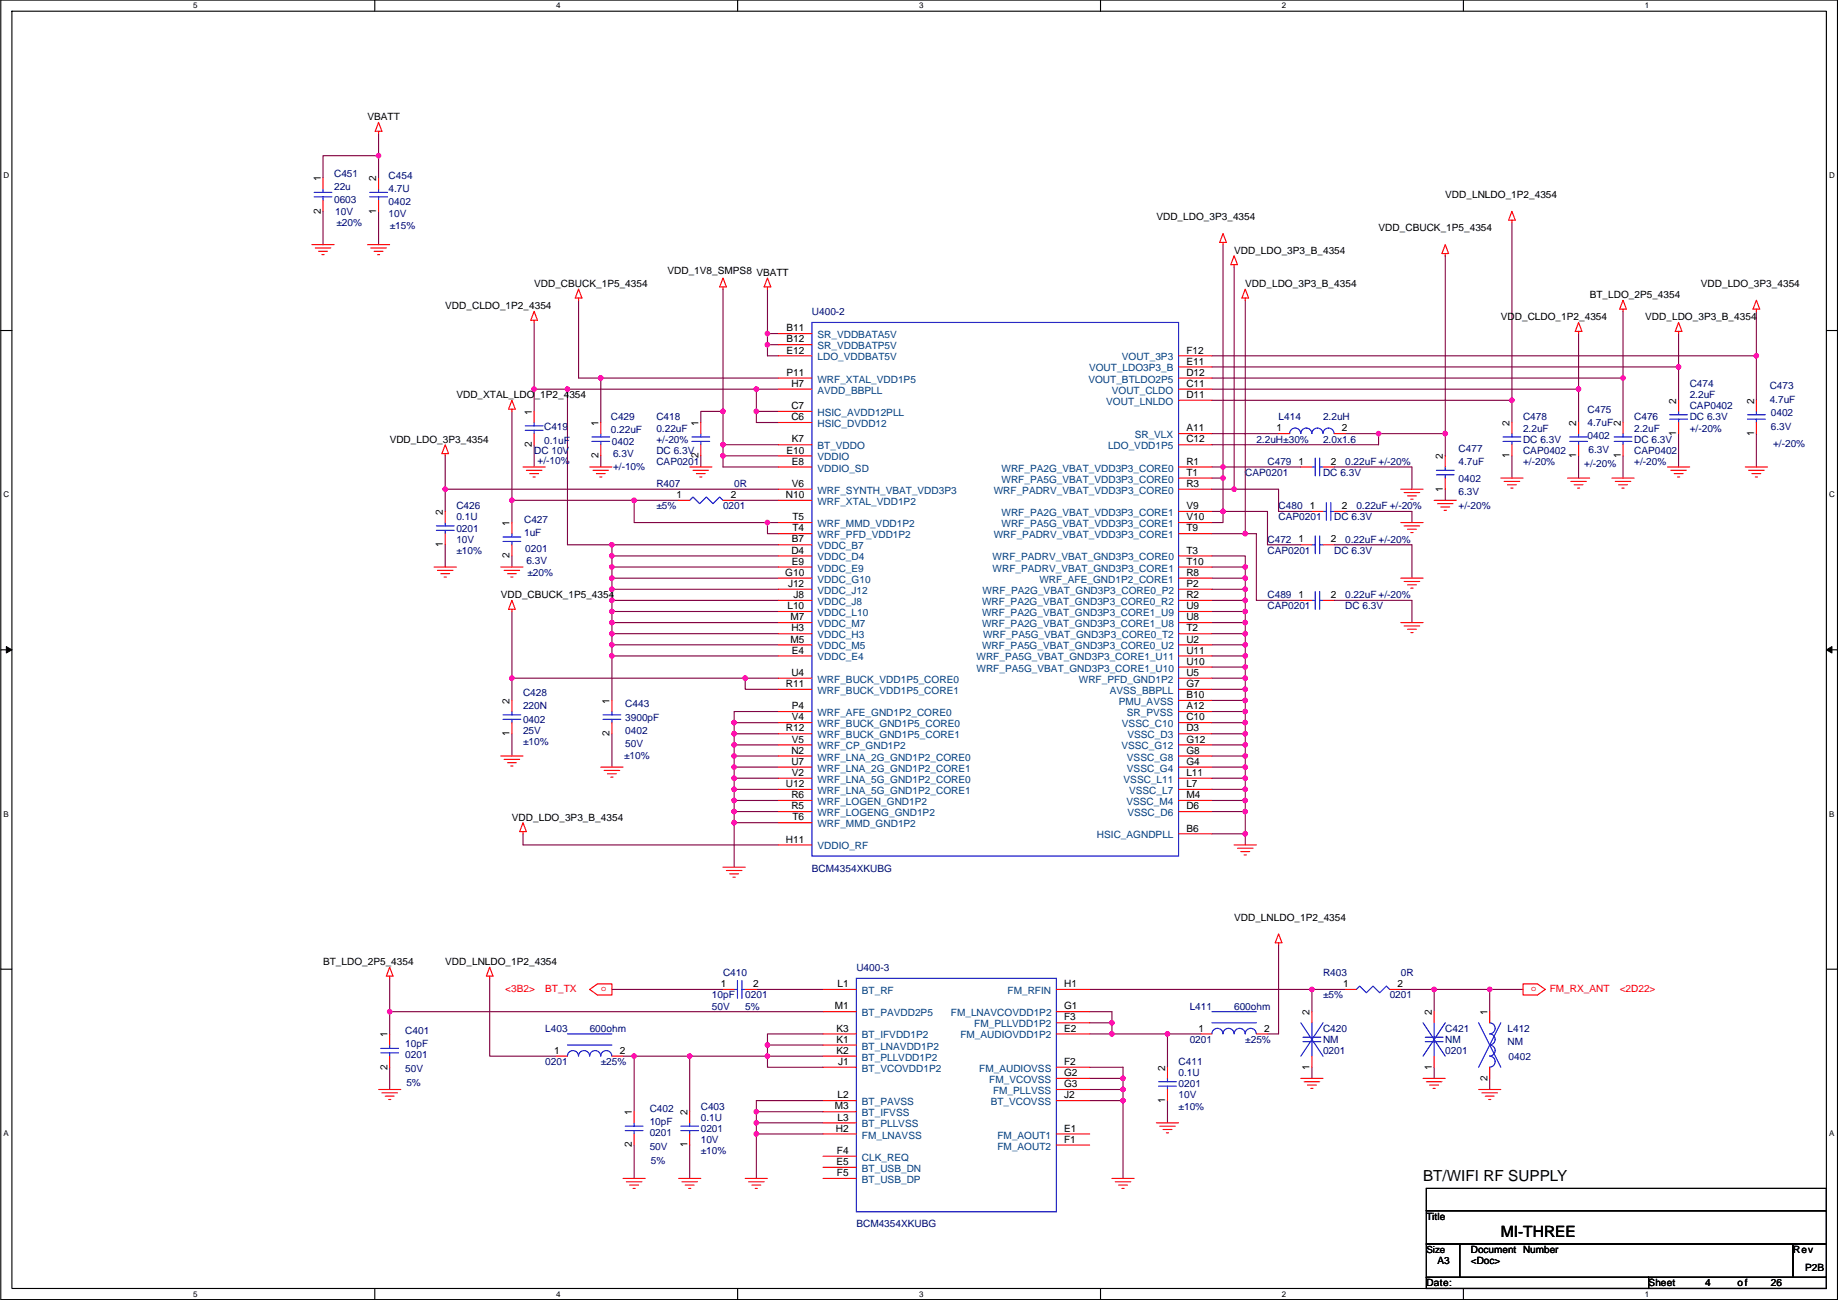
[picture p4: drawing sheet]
<svg xmlns="http://www.w3.org/2000/svg" width="420mm" height="297mm" viewBox="0 0 420 297" stroke-linecap="round" stroke-linejoin="round" font-family="sans-serif">
<path d="M.2 0h419.8v296.9h-419.8zM2.7 2.6h414.8v291.8h-414.8z" fill="none" stroke="#000" stroke-width=".25"/>
<g fill="#fff">
<path d="M44.2 .3h1v2h-1z"/>
<path d="M44.2 294.7h1v2h-1z"/>
</g>
<path d="M85.7 0v2.6M85.7 294.4v2.5" fill="none" stroke="#000" stroke-width=".25"/>
<g fill="#fff">
<path d="M127.1 .3h1v2h-1z"/>
<path d="M127.1 294.7h1v2h-1z"/>
</g>
<path d="M168.6 0v2.6M168.6 294.4v2.5" fill="none" stroke="#000" stroke-width=".25"/>
<g fill="#fff">
<path d="M210.1 .3h1v2h-1z"/>
<path d="M210.1 294.7h1v2h-1z"/>
</g>
<path d="M251.6 0v2.6M251.6 294.4v2.5" fill="none" stroke="#000" stroke-width=".25"/>
<g fill="#fff">
<path d="M293 .3h1v2h-1z"/>
<path d="M293 294.7h1v2h-1z"/>
</g>
<path d="M334.5 0v2.6M334.5 294.4v2.5" fill="none" stroke="#000" stroke-width=".25"/>
<g fill="#fff">
<path d="M376 .3h1v2h-1z"/>
<path d="M376 294.7h1v2h-1z"/>
<path d="M.8 39h1.3v2.1h-1.3z"/>
<path d="M418.1 39h1.3v2.1h-1.3z"/>
<path d="M.8 112h1.3v2h-1.3z"/>
<path d="M418.1 112h1.3v2h-1.3z"/>
</g>
<path d="M.2 75.5h2.5M417.5 75.5h2.5" fill="none" stroke="#000" stroke-width=".25"/>
<g fill="#fff">
<path d="M.8 185h1.2v2h-1.2z"/>
<path d="M418.1 185h1.2v2h-1.2z"/>
</g>
<path d="M.2 148.5h2.5M417.5 148.5h2.5" fill="none" stroke="#000" stroke-width=".25"/>
<path d="M1.4 147.7l1.3 .8-1.3 .7zM417.5 148.5l1.3-.8v1.5z" fill="#000" stroke="#000" stroke-width=".23"/>
<g fill="#fff">
<path d="M.8 257.9h1.2v2h-1.2z"/>
<path d="M418.1 257.9h1.2v2h-1.2z"/>
</g>
<path d="M.2 221.4h2.5M417.5 221.4h2.5M326.1 271.5h91.4v5.1h-91.4zM326.1 276.6h91.4v7.6h-91.4zM326.1 291.9h50.8v2.5h-50.8zM326.1 284.2h7.6v7.7h-7.6zM333.7 284.2h76.2v7.7h-76.2zM376.9 291.9h40.6v2.5h-40.6zM409.9 284.2h7.6v7.7h-7.6z" fill="none" stroke="#000" stroke-width=".25"/>
<g fill="none" stroke="#800040" stroke-width=".25">
<path d="M86.5 30.5v5.1M73.8 48.3v7.6M73.8 40.7v-5.1h12.7v5.1M86.5 48.3v7.6M279.6 55.9v50.8h17.8M330.4 58.4v40.7M345.6 50.8v40.7M122.1 73.7v15.2M132.3 68.6v17.8h5M165.3 66.1v27.9M175.4 78.8v2.5h2.6M175.4 66.1v10.1"/>
<path d="M175.4 78.8h2.6M178 76.2h-2.6v2.6M282.1 61v50.8h-5.1M284.7 68.6v53.3M360.9 76.2v12.7M371 71.1v15.3M383.7 76.2v7.6M401.5 71.1v10.2h-124.5M117 94v20.3M122.1 88.9v5.1M122.1 88.9h7.6M129.7 88.9h43.2"/>
<path d="M129.7 88.9v35.6h10.2M137.3 86.4h40.7M137.3 86.4v10.1M160.2 96.5v-2.5h5.1v7.6M172.9 94v2.5h5.1M178 88.9h-5.1v5.1h5.1M277 99.1h15.3M277 83.8h106.7v7.7M277 86.4h94v10.1M277 88.9h83.9M277 91.5h68.6M307.5 99.1h7.6"/>
<path d="M315.1 99.1v2.5h-38.1M315.1 99.1h15.3M330.4 99.1v5.1M345.6 91.5v5M360.9 88.9v7.6M383.7 99.1v7.6M401.5 81.3v10.2M401.5 99.1v7.6M101.8 104.2v7.6M101.8 111.8v5.1M101.8 111.8h76.2M117 114.3h28"/>
<path d="M117 114.3v5.1M122.1 101.6v5.1M137.3 104.2v2.5M145 114.3h10.1M145 114.3v5.1h30.4M160.2 104.2v2.5M165.3 101.6v2.6M165.3 104.2v2.5h12.7M165.3 101.6h12.7M165.3 104.2h12.7M167.8 114.3h10.2M178 119.4h-2.6v2.5h2.6"/>
<path d="M277 116.9h2.6M277 109.2h2.6M277 106.7h2.6v2.5M279.6 116.9v2.5h-2.6M279.6 116.9h10.1v7.6h7.7M279.6 109.2v7.7M282.1 111.8h10.2v5.1h7.6M305 106.7h17.8v5.1M307.5 116.9h15.3v2.5M330.4 111.8v2.5M345.6 104.2v5M360.9 104.2v5"/>
<path d="M371 104.2v5M101.8 124.5v5.1M117 127v2.6M117 139.7v15.3M139.9 127h38.1M139.9 129.6h38.1M139.9 127v2.6M139.9 132.1h38.1M139.9 129.6v2.5M139.9 132.1v2.5M139.9 134.6h38.1M139.9 134.6v2.6"/>
<path d="M139.9 137.2h38.1M139.9 137.2v2.5M139.9 139.7h38.1M139.9 139.7v2.6M178 124.5h-38.1v2.5M277 127h7.7v2.6M277 129.6h7.7v2.5M277 132.1h7.7v2.5M277 134.6h7.7v2.6M277 137.2h7.7M277 121.9h7.7M277 139.7h7.7v2.6"/>
<path d="M284.7 121.9h2.5v15.3h10.2M284.7 137.2v2.5M305 124.5h17.8v7.6M305 137.2h17.8v5.1M117 155h53.4M117 155v5M139.9 147.3h38.1M139.9 142.3h38.1M139.9 142.3v2.5M139.9 144.8h38.1M139.9 144.8v2.5M139.9 147.3v2.6h38.1"/>
<path d="M139.9 149.9v10.1M178 155h-7.6v2.5h7.6M277 142.3h7.7v2.5M277 144.8h7.7v2.5M277 147.3h7.7v2.6M277 149.9h7.7v2.5M277 152.4h7.7v2.6M277 155h7.7v2.5M277 157.5h7.7v2.5M117 167.7v5M139.9 167.7v7.6M178 162.6h-10.2v2.5"/>
<path d="M178 165.1h-10.2v2.6M178 167.7h-10.2v2.5M178 170.2h-10.2v2.5M178 172.7h-10.2v2.6M178 175.3h-10.2v2.5M178 177.8h-10.2v2.6M277 160h7.7v2.6M277 162.6h7.7M277 167.7h7.7v2.5M277 170.2h7.7v2.5M277 172.7h7.7v2.6M277 175.3h7.7v2.5"/>
<path d="M277 177.8h7.7v2.6M277 165.1h7.7v2.6M284.7 162.6v2.5M119.6 190.5v2.6h58.4M178 180.4h-10.2v2.5M178 182.9h-10.2v2.5M178 185.4h-10.2v2.6M178 188h-10.2v10.1M277 180.4h7.7v2.5M277 182.9h7.7v2.5M277 185.4h7.7v5.1M277 190.5h7.7v2.6"/>
<path d="M292.3 215.9v20.3h-2.6M89.1 231.2h99M89.1 223.5v7.7M89.1 231.2v5M111.9 223.5v17.8h15.3M139.9 226.1h25.4M172.9 226.1h15.2M175.4 238.8h12.7M175.4 238.8v2.5M188.1 236.2h-12.7v2.6M249.1 231.2h5.1v2.5M249.1 236.2h5.1"/>
<path d="M249.1 233.7h5.1M249.1 226.1h50.8M254.2 233.7v2.5M254.2 236.2h12.7M274.5 236.2h-7.6v7.7M307.5 226.1h-7.6v5.1M320.2 226.1h7.6M340.5 226.1h7.7M340.5 226.1v5.1M340.5 226.1h-12.7v5.1M89.1 243.9v5M142.4 241.3h2.6"/>
<path d="M145 241.3v12.7M145 241.3h12.7M157.7 241.3h17.7M157.7 241.3v12.7M172.9 254h15.2M172.9 256.6v2.5M172.9 259.1h15.2M172.9 259.1v10.2M172.9 254v2.6M172.9 256.6h15.2M175.4 241.3v2.6h12.7M175.4 241.3h12.7"/>
<path d="M188.1 251.5h-15.2v2.5M249.1 243.9h7.6v2.5M249.1 251.5h7.6M249.1 246.4h7.6M249.1 248.9h7.6M256.7 246.4v2.5M256.7 248.9v2.6M256.7 251.5v17.8M266.9 251.5v5.1M299.9 243.9v2.5M327.8 243.9v2.5M340.5 246.4v2.5"/>
<path d="M145 261.6v7.7M157.7 261.6v7.7"/>
</g>
<g fill="#f0f" stroke="#f0f" stroke-width=".25">
<circle cx="86.5" cy="35.6" r=".5"/>
<circle cx="139.9" cy="147.3" r=".5"/>
<circle cx="401.5" cy="81.3" r=".5"/>
<circle cx="383.7" cy="83.8" r=".5"/>
<circle cx="371" cy="86.4" r=".5"/>
<circle cx="360.8" cy="88.9" r=".5"/>
<circle cx="299.9" cy="226.1" r=".5"/>
<circle cx="340.5" cy="226.1" r=".5"/>
<circle cx="254.2" cy="233.7" r=".5"/>
<circle cx="254.2" cy="236.2" r=".5"/>
<circle cx="266.9" cy="236.2" r=".5"/>
<circle cx="256.7" cy="246.4" r=".5"/>
<circle cx="256.7" cy="248.9" r=".5"/>
<circle cx="256.7" cy="251.5" r=".5"/>
<circle cx="175.4" cy="76.2" r=".5"/>
<circle cx="175.4" cy="78.7" r=".5"/>
<circle cx="172.9" cy="94" r=".5"/>
<circle cx="129.7" cy="88.9" r=".5"/>
<circle cx="139.9" cy="127" r=".5"/>
<circle cx="139.9" cy="129.5" r=".5"/>
<circle cx="139.9" cy="132.1" r=".5"/>
<circle cx="139.9" cy="134.6" r=".5"/>
<circle cx="139.9" cy="137.2" r=".5"/>
<circle cx="139.9" cy="139.7" r=".5"/>
<circle cx="139.9" cy="142.2" r=".5"/>
<circle cx="139.9" cy="144.8" r=".5"/>
<circle cx="139.9" cy="149.9" r=".5"/>
<circle cx="122.1" cy="88.9" r=".5"/>
<circle cx="165.3" cy="94" r=".5"/>
<circle cx="101.8" cy="111.8" r=".5"/>
<circle cx="117" cy="114.3" r=".5"/>
<circle cx="170.3" cy="154.9" r=".5"/>
<circle cx="117" cy="154.9" r=".5"/>
<circle cx="167.8" cy="165.1" r=".5"/>
<circle cx="167.8" cy="167.6" r=".5"/>
<circle cx="167.8" cy="170.2" r=".5"/>
<circle cx="167.8" cy="172.7" r=".5"/>
<circle cx="167.8" cy="175.3" r=".5"/>
<circle cx="167.8" cy="177.8" r=".5"/>
<circle cx="167.8" cy="180.3" r=".5"/>
<circle cx="167.8" cy="182.9" r=".5"/>
<circle cx="167.8" cy="185.4" r=".5"/>
<circle cx="167.8" cy="188" r=".5"/>
<circle cx="345.6" cy="91.4" r=".5"/>
<circle cx="279.6" cy="106.7" r=".5"/>
<circle cx="282.1" cy="111.8" r=".5"/>
<circle cx="279.6" cy="109.2" r=".5"/>
<circle cx="279.6" cy="116.8" r=".5"/>
<circle cx="284.6" cy="121.9" r=".5"/>
<circle cx="284.6" cy="129.5" r=".5"/>
<circle cx="284.6" cy="142.2" r=".5"/>
<circle cx="284.6" cy="144.8" r=".5"/>
<circle cx="284.6" cy="147.3" r=".5"/>
<circle cx="284.6" cy="149.9" r=".5"/>
<circle cx="284.6" cy="152.4" r=".5"/>
<circle cx="284.6" cy="154.9" r=".5"/>
<circle cx="284.6" cy="157.5" r=".5"/>
<circle cx="284.6" cy="160" r=".5"/>
<circle cx="284.6" cy="162.6" r=".5"/>
<circle cx="284.6" cy="165.1" r=".5"/>
<circle cx="284.6" cy="167.6" r=".5"/>
<circle cx="284.6" cy="170.2" r=".5"/>
<circle cx="284.6" cy="172.7" r=".5"/>
<circle cx="284.6" cy="175.3" r=".5"/>
<circle cx="284.6" cy="177.8" r=".5"/>
<circle cx="284.6" cy="180.3" r=".5"/>
<circle cx="284.6" cy="182.9" r=".5"/>
<circle cx="284.6" cy="185.4" r=".5"/>
<circle cx="284.6" cy="190.5" r=".5"/>
<circle cx="284.6" cy="132.1" r=".5"/>
<circle cx="284.6" cy="134.6" r=".5"/>
<circle cx="284.6" cy="137.2" r=".5"/>
<circle cx="284.6" cy="139.7" r=".5"/>
<circle cx="175.4" cy="238.8" r=".5"/>
<circle cx="172.9" cy="256.5" r=".5"/>
<circle cx="172.9" cy="259.1" r=".5"/>
<circle cx="144.9" cy="241.3" r=".5"/>
<circle cx="175.4" cy="241.3" r=".5"/>
<circle cx="157.6" cy="241.3" r=".5"/>
<circle cx="172.9" cy="254" r=".5"/>
<circle cx="89.1" cy="231.1" r=".5"/>
<circle cx="165.3" cy="104.1" r=".5"/>
<circle cx="172.9" cy="88.9" r=".5"/>
<circle cx="137.3" cy="86.4" r=".5"/>
<circle cx="139.9" cy="124.5" r=".5"/>
<circle cx="165.3" cy="101.6" r=".5"/>
<circle cx="175.4" cy="119.4" r=".5"/>
<circle cx="144.9" cy="114.3" r=".5"/>
<circle cx="315.1" cy="99.1" r=".5"/>
<circle cx="330.4" cy="99.1" r=".5"/>
<circle cx="327.8" cy="226.1" r=".5"/>
</g>
<g fill="none" stroke="#f00" stroke-width=".25">
<path d="M86.5 28l.8 2h-1.5zM86.5 30v.5M71.3 55.9h5.1M72.1 56.7h3.5M72.8 57.4h2.1M73.6 58.2h.5M73.8 40.7v2.5M73.8 45.7v2.6M84 55.9h5.1M84.8 56.7h3.5M85.5 57.4h2.1M86.3 58.2h.5"/>
<path d="M86.5 45.7v2.6M86.5 40.7v2.5M279.6 55.4v.5M279.6 53.4l.7 2h-1.5zM282.1 58.4l.8 2.1h-1.5zM330.4 57.9v.5M330.4 55.9l.7 2h-1.5zM345.6 50.3v.5M345.6 48.3l.8 2h-1.5zM122.1 71.1l.8 2.1h-1.6zM122.1 73.2v.5M132.3 66.1l.7 2h-1.5z"/>
<path d="M132.3 68.1v.5M165.3 63.5l.7 2.1h-1.5zM165.3 65.6v.5M175.4 63.5l.8 2.1h-1.5zM175.4 65.6v.5M178 76.2h7.6M178 78.8h7.6M282.1 60.5v.5M284.7 68.1v.5M284.7 66.1l.7 2h-1.5zM360.9 75.7v.5M360.9 73.7l.7 2h-1.5z"/>
<path d="M371 68.6l.8 2h-1.5zM371 70.6v.5M383.7 73.7l.8 2h-1.5zM383.7 75.7v.5M401.5 68.6l.8 2h-1.6zM401.5 70.6v.5M117 91.5l.8 2h-1.5zM117 93.5v.5M122.1 94v2.5M122.1 99.1v2.5M137.3 96.5v2.6M160.2 96.5v2.6"/>
<path d="M178 81.3h7.6M178 86.4h7.6M178 88.9h7.6M178 94h7.6M178 96.5h7.6M269.4 81.3h7.6M269.4 83.8h7.6M269.4 86.4h7.6M269.4 88.9h7.6M269.4 91.5h7.6M269.4 99.1h7.6M292.3 99.1h2.5"/>
<path d="M305 99.1h2.5M345.6 96.5v2.6M360.9 96.5v2.6M371 96.5v2.6M383.7 96.5v2.6M383.7 91.5v2.5M401.5 96.5v2.6M401.5 91.5v2.5M101.8 101.6l.7 2.1h-1.5zM101.8 103.7v.5M101.8 116.9v2.5M117 119.4v2.5"/>
<path d="M119.6 106.7h5M120.3 107.5h3.6M121.1 108.2h2M121.8 109h.6M134.8 106.7h5.1M135.6 107.5h3.5M136.3 108.2h2.1M137.1 109h.5M137.3 101.6v2.6M155.1 114.3h2.6M157.7 106.7h5M158.4 107.5h3.6"/>
<path d="M159.2 108.2h2M159.9 109h.6M160.2 101.6v2.6M165.3 114.3h2.5M178 101.6h7.6M178 104.2h7.6M178 106.7h7.6M178 111.8h7.6M178 114.3h7.6M178 119.4h7.6M269.4 101.6h7.6M269.4 106.7h7.6"/>
<path d="M269.4 109.2h7.6M269.4 111.8h7.6M269.4 116.9h7.6M269.4 119.4h7.6M297.4 106.7h2.5M299.9 116.9h2.5M302.4 106.7h2.6M305 116.9h2.5M320.2 119.4h5.1M320.2 111.8h5.1M321 112.5h3.5M321.7 113.3h2.1"/>
<path d="M322.5 114.1h.5M327.8 114.3h5.1M328.6 115.1h3.6M329.4 115.8h2M330.1 116.6h.5M330.4 109.2v2.6M330.4 104.2v2.5M343.1 109.2h5.1M343.8 110h3.6M344.6 110.8h2M345.4 111.5h.5M345.6 101.6v2.6"/>
<path d="M358.3 109.2h5.1M359.1 110h3.5M359.8 110.8h2.1M360.6 111.5h.5M360.9 101.6v2.6M368.5 109.2h5.1M369.2 110h3.6M370 110.8h2M370.8 111.5h.5M371 101.6v2.6M381.2 106.7h5.1M381.9 107.5h3.6"/>
<path d="M382.7 108.2h2M383.5 109h.5M399 106.7h5M399.7 107.5h3.6M400.5 108.2h2M401.2 109h.6M99.2 129.6h5.1M100 130.3h3.6M100.8 131.1h2M101.5 131.8h.5M101.8 121.9v2.6M114.5 129.6h5.1"/>
<path d="M115.2 130.3h3.6M116 131.1h2M116.8 131.8h.5M117 137.2l.8 2h-1.5zM117 139.2v.5M117 124.5v2.5M178 121.9h7.6M178 124.5h7.6M178 127h7.6M178 129.6h7.6M178 132.1h7.6M178 134.6h7.6"/>
<path d="M178 137.2h7.6M178 139.7h7.6M269.4 121.9h7.6M269.4 127h7.6M269.4 129.6h7.6M269.4 132.1h7.6M269.4 134.6h7.6M269.4 137.2h7.6M269.4 139.7h7.6M297.4 124.5h2.5M297.4 137.2h2.5M302.4 124.5h2.6"/>
<path d="M302.4 137.2h2.6M320.2 132.1h5.1M321 120.2h3.5M321 132.9h3.5M321.7 120.9h2.1M321.7 133.6h2.1M322.5 121.7h.5M322.5 134.4h.5M178 142.3h7.6M178 144.8h7.6M178 147.3h7.6M178 149.9h7.6"/>
<path d="M178 155h7.6M178 157.5h7.6M269.4 142.3h7.6M269.4 144.8h7.6M269.4 147.3h7.6M269.4 149.9h7.6M269.4 152.4h7.6M269.4 155h7.6M269.4 157.5h7.6M320.2 142.3h5.1M321 143h3.5M321.7 143.8h2.1"/>
<path d="M322.5 144.5h.5M114.5 172.7h5.1M115.2 173.5h3.6M116 174.3h2M116.8 175h.5M117 165.1v2.6M117 160v2.6M137.3 175.3h5.1M138.1 176h3.6M138.9 176.8h2M139.6 177.6h.5M139.9 160v2.6"/>
<path d="M139.9 165.1v2.6M178 162.6h7.6M178 165.1h7.6M178 167.7h7.6M178 170.2h7.6M178 172.7h7.6M178 175.3h7.6M178 177.8h7.6M269.4 160h7.6M269.4 162.6h7.6M269.4 165.1h7.6M269.4 167.7h7.6"/>
<path d="M269.4 170.2h7.6M269.4 172.7h7.6M269.4 175.3h7.6M269.4 177.8h7.6M119.6 188l.7 2h-1.5zM119.6 190v.5M165.3 198.1h5.1M166 198.9h3.6M166.8 199.7h2M178 180.4h7.6M178 182.9h7.6M178 185.4h7.6"/>
<path d="M178 188h7.6M178 193.1h7.6M269.4 180.4h7.6M269.4 182.9h7.6M269.4 185.4h7.6M269.4 190.5h7.6M282.1 193.1h5.1M282.9 193.8h3.5M283.6 194.6h2.1M284.4 195.3h.5M167.6 200.4h.5M292.3 215.4v.5"/>
<path d="M292.3 213.4l.7 2h-1.5zM89.1 221l.7 2h-1.5zM89.1 223v.5M89.1 236.2v2.6M111.9 221l.8 2h-1.5zM111.9 223v.5M134.8 226.1l1.8-1.3h3.3v2.6h-3.3zM165.3 226.1h2.5M170.4 226.1h2.5M188.1 226.1h7.7M188.1 231.2h7.7M188.1 236.2h7.7"/>
<path d="M188.1 238.8h7.7M241.5 226.1h7.6M241.5 231.2h7.6M241.5 233.7h7.6M241.5 236.2h7.6M274.5 236.2h2.5M287.2 236.2h2.5M299.9 231.2v2.5M307.5 226.1h2.6M317.7 226.1h2.5M327.8 231.2v2.5M340.5 231.2v2.5"/>
<path d="M348.2 224.8h3.3l1.7 1.3-1.7 1.3h-3.3zM86.5 248.9h5.1M87.3 249.7h3.6M88.1 250.5h2M88.8 251.2h.5M89.1 241.3v2.6M127.2 241.3h2.5M139.9 241.3h2.5M145 254v2.6M145 259.1v2.5M157.7 259.1v2.5M157.7 254v2.6"/>
<path d="M188.1 241.3h7.7M188.1 243.9h7.7M188.1 251.5h7.7M188.1 254h7.7M188.1 256.6h7.7M188.1 259.1h7.7M241.5 243.9h7.6M241.5 246.4h7.6M241.5 248.9h7.6M241.5 251.5h7.6M241.5 259.1h7.6M264.3 256.6h5.1"/>
<path d="M265.1 257.3h3.6M265.9 258.1h2M266.6 258.8h.5M266.9 248.9v2.6M266.9 243.9v2.5M297.4 246.4h5M298.1 247.2h3.6M298.9 247.9h2M299.6 248.7h.6M299.9 241.3v2.6M325.3 246.4h5.1M326.1 247.2h3.5"/>
<path d="M326.8 247.9h2.1M327.6 248.7h.5M327.8 241.3v2.6M338 248.9h5.1M338.8 249.7h3.5M339.5 250.5h2.1M340.3 251.2h.5M340.5 243.9v2.5M142.4 269.3h5.1M143.2 270h3.5M143.9 270.8h2.1M144.7 271.5h.5"/>
<path d="M155.1 269.3h5.1M155.9 270h3.5M156.6 270.8h2.1M157.4 271.5h.5M170.4 269.3h5M171.1 270h3.6M171.9 270.8h2M172.6 271.5h.6M188.1 264.2h7.7M188.1 266.7h7.7M188.1 269.3h7.7M241.5 261.6h7.6"/>
<path d="M254.2 269.3h5.1M254.9 270h3.6M255.7 270.8h2M256.5 271.5h.5"/>
</g>
<g fill="none" stroke="#00f" stroke-width=".25">
<path d="M71.8 44h4.1M71.8 45h4.1M73.8 43.2v.8M73.8 45v.7M84.5 45h4.1M84.5 44h4.1M86.5 45v.7M86.5 43.2v.8M185.6 73.7h83.8v121.9h-83.8zM120.1 97.3h4M120.1 98.3h4M122.1 96.5v.8"/>
<path d="M122.1 98.3v.8M135.3 99.8h4.1M137.3 99.1v.7M158.2 99.8h4M160.2 99.1v.7M294.8 99.1a1.26 1.26 0 0 1 1.3-1.3 1.26 1.26 0 0 1 1.2 1.3 1.27 1.27 0 0 1 1.3-1.3 1.27 1.27 0 0 1 1.3 1.3M299.9 99.1a1.26 1.26 0 0 1 1.3-1.3 1.26 1.26 0 0 1 1.2 1.3 1.27 1.27 0 0 1 1.3-1.3 1.27 1.27 0 0 1 1.3 1.3M343.6 99.8h4.1M345.6 99.1v.7M358.8 99.8h4.1M360.9 99.1v.7M369 99.8h4.1"/>
<path d="M371 99.1v.7M381.7 95.8h4.1M381.7 94.8h4.1M383.7 95.8v.7M383.7 94v.8M399.5 95.8h4M399.5 94.8h4M401.5 95.8v.7M401.5 94v.8M101.8 119.4v.8M135.3 100.9h4.1M137.3 100.9v.7"/>
<path d="M157.7 114.3l.7-.7 1.5 1.5 1.6-1.5 1.5 1.5 1.5-1.5 .8 .7M158.2 100.9h4M160.2 100.9v.7M299.9 106.7h.8M300.7 104.7v4M301.7 104.7v4M301.7 106.7h.7M302.4 116.9h.8M303.2 114.8v4.1M304.2 114.8v4.1M304.2 116.9h.8M328.3 108.5h4.1"/>
<path d="M328.3 107.5h4.1M330.4 108.5v.7M330.4 106.7v.8M343.6 100.9h4.1M345.6 100.9v.7M358.8 100.9h4.1M360.9 100.9v.7M369 100.9h4.1M371 100.9v.7M99.7 121.2h4.1M99.7 120.2h4.1M101.8 121.2v.7"/>
<path d="M115 122.7h4.1M115 123.7h4.1M117 121.9v.8M117 123.7v.8M299.9 124.5h.8M299.9 137.2h.8M300.7 122.4v4.1M300.7 135.1v4.1M301.7 122.4v4.1M301.7 124.5h.7M301.7 135.1v4.1M301.7 137.2h.7"/>
<path d="M115 164.4h4.1M115 163.3h4.1M117 164.4v.7M117 162.6v.7M137.8 163.3h4.1M137.8 164.4h4.1M139.9 162.6v.7M139.9 164.4v.7M87 239.5h4.1M89.1 238.8v.7M129.7 238.8h10.2M129.7 236.2h10.2"/>
<path d="M167.8 226.1h.8M168.6 224v4.1M169.6 224v4.1M169.6 226.1h.8M195.8 223.5h45.7v53.4h-45.7zM277 233.7h10.2M277 231.2h10.2M282.1 236.2a1.27 1.27 0 0 0-1.3-1.2 1.27 1.27 0 0 0-1.2 1.2 1.26 1.26 0 0 0-1.3-1.2 1.26 1.26 0 0 0-1.3 1.2M287.2 236.2a1.27 1.27 0 0 0-1.3-1.2 1.27 1.27 0 0 0-1.3 1.2 1.26 1.26 0 0 0-1.2-1.2 1.26 1.26 0 0 0-1.3 1.2M297.4 233.7l5 7.6M297.9 238h4M297.9 237h4"/>
<path d="M299.9 238v3.3M299.9 233.7v3.3M302.4 233.7l-5 7.6M310.1 226.1l.7-.8 1.5 1.5 1.6-1.5 1.5 1.5 1.5-1.5 .8 .8M325.3 233.7l5.1 7.6M325.8 238h4.1M325.8 237h4.1M327.8 238v3.3M327.8 233.7v3.3M330.4 233.7l-5.1 7.6M338 233.7l5.1 10.2M340.5 233.7a1.26 1.26 0 0 1 1.3 1.3 1.26 1.26 0 0 1-1.3 1.2"/>
<path d="M340.5 236.2a1.26 1.26 0 0 1 1.3 1.3 1.26 1.26 0 0 1-1.3 1.3 1.27 1.27 0 0 1 1.3 1.2 1.27 1.27 0 0 1-1.3 1.3M343.1 233.7l-5.1 10.2M87 240.6h4.1M89.1 240.6v.7M134.8 241.3a1.27 1.27 0 0 0-1.3-1.2 1.27 1.27 0 0 0-1.3 1.2 1.26 1.26 0 0 0-1.2-1.2 1.26 1.26 0 0 0-1.3 1.2M139.9 241.3a1.27 1.27 0 0 0-1.3-1.2 1.27 1.27 0 0 0-1.3 1.2 1.26 1.26 0 0 0-1.2-1.2 1.26 1.26 0 0 0-1.3 1.2M142.9 257.3h4.1M142.9 258.3h4.1M145 256.6v.7M145 258.3v.8M155.6 258.3h4.1M155.6 257.3h4.1"/>
<path d="M157.7 258.3v.8M157.7 256.6v.7M264.8 248.2h4.1M264.8 247.2h4.1M266.9 248.2v.7M266.9 246.4v.8M340.5 241.3a1.26 1.26 0 0 1 1.3 1.3 1.26 1.26 0 0 1-1.3 1.2"/>
</g>
<text font-size="3.6" x="343.1" y="282.6">MI-THREE</text>
<text font-size="3.5" x="325.3" y="269.9">BT/WIFI RF SUPPLY</text>
<g font-size="2.3">
<text x="84" y="27.5">VBATT</text>
<text x="73.3" y="41.4" transform="rotate(-90 73.3 41.4)">1</text>
<text x="86" y="41.4" transform="rotate(-90 86 41.4)">2</text>
<text x="330.4" y="45.3">VDD_LNLDO_1P2_4354</text>
<text x="73.3" y="48.8" transform="rotate(-90 73.3 48.8)">2</text>
<text x="86" y="48.8" transform="rotate(-90 86 48.8)">1</text>
<text x="264.3" y="50.3">VDD_LDO_3P3_4354</text>
<text x="315.1" y="52.9">VDD_CBUCK_1P5_4354</text>
<text x="282.1" y="58">VDD_LDO_3P3_B_4354</text>
<text x="122.1" y="65.6">VDD_CBUCK_1P5_4354</text>
<text x="152.6" y="62.5">VDD_1V8_SMPS8 VBATT</text>
<text x="284.7" y="65.6">VDD_LDO_3P3_B_4354</text>
<text x="388.8" y="65.6">VDD_LDO_3P3_4354</text>
<text x="101.8" y="70.7">VDD_CLDO_1P2_4354</text>
<text x="363.4" y="68.1">BT_LDO_2P5_4354</text>
<text x="179.8" y="75.7">B11</text>
<text x="343.1" y="73.2">VDD_CLDO_1P2_4354</text>
<text x="376.1" y="73.2">VDD_LDO_3P3_B_4354</text>
<text x="179.8" y="78.2">B12</text>
<text x="179.8" y="80.8">E12</text>
<text x="271.2" y="83.3">E11</text>
<text x="271.2" y="80.8">F12</text>
<text x="179.8" y="85.9">P11</text>
<text x="180.9" y="88.4">H7</text>
<text x="271.2" y="85.9">D12</text>
<text x="271.2" y="88.4">C11</text>
<text x="104.3" y="91">VDD_XTAL_LDO_1P2_4354</text>
<text x="121.6" y="94.8" transform="rotate(-90 121.6 94.8)">1</text>
<text x="180.9" y="93.5">C7</text>
<text x="271.2" y="90.9">D11</text>
<text x="383.2" y="92.2" transform="rotate(-90 383.2 92.2)">2</text>
<text x="401" y="92.2" transform="rotate(-90 401 92.2)">2</text>
<text x="89.1" y="101.1">VDD_LDO_3P3_4354</text>
<text x="136.8" y="97.3" transform="rotate(-90 136.8 97.3)">1</text>
<text x="159.7" y="97.3" transform="rotate(-90 159.7 97.3)">1</text>
<text x="180.9" y="96">C6</text>
<text x="181" y="101.1">K7</text>
<text x="271.2" y="98.6">A11</text>
<text x="271.2" y="101.1">C12</text>
<text x="291.8" y="98.6">1</text>
<text x="306.8" y="98.6">2</text>
<text x="345.1" y="97.3" transform="rotate(-90 345.1 97.3)">2</text>
<text x="360.3" y="97.3" transform="rotate(-90 360.3 97.3)">2</text>
<text x="370.5" y="97.3" transform="rotate(-90 370.5 97.3)">2</text>
<text x="383.2" y="99.6" transform="rotate(-90 383.2 99.6)">1</text>
<text x="401" y="99.6" transform="rotate(-90 401 99.6)">1</text>
<text x="121.6" y="102.2" transform="rotate(-90 121.6 102.2)">2</text>
<text x="136.8" y="104.7" transform="rotate(-90 136.8 104.7)">2</text>
<text x="159.7" y="104.7" transform="rotate(-90 159.7 104.7)">2</text>
<text x="179.8" y="103.6">E10</text>
<text x="181" y="106.2">E8</text>
<text x="271.2" y="106.2">R1</text>
<text x="296.9" y="106.2">1</text>
<text x="304.2" y="106.2">2</text>
<text x="329.8" y="104.9" transform="rotate(-90 329.8 104.9)">2</text>
<text x="345.1" y="104.7" transform="rotate(-90 345.1 104.7)">1</text>
<text x="360.3" y="104.7" transform="rotate(-90 360.3 104.7)">1</text>
<text x="370.5" y="104.7" transform="rotate(-90 370.5 104.7)">1</text>
<text x="154.6" y="113.8">1</text>
<text x="167.1" y="113.8">2</text>
<text x="179.6" y="113.8">N10</text>
<text x="181" y="111.3">V6</text>
<text x="271.2" y="111.3">R3</text>
<text x="271.2" y="108.7">T1</text>
<text x="329.8" y="112.3" transform="rotate(-90 329.8 112.3)">1</text>
<text x="101.3" y="117.6" transform="rotate(-90 101.3 117.6)">2</text>
<text x="181.1" y="118.9">T5</text>
<text x="271.2" y="116.3">V9</text>
<text x="271.2" y="118.9">V10</text>
<text x="299.4" y="116.3">1</text>
<text x="306.8" y="116.3">2</text>
<text x="101.3" y="125" transform="rotate(-90 101.3 125)">1</text>
<text x="116.5" y="120.2" transform="rotate(-90 116.5 120.2)">1</text>
<text x="181" y="124">B7</text>
<text x="181.1" y="121.4">T4</text>
<text x="271.2" y="121.4">T9</text>
<text x="296.9" y="124">1</text>
<text x="304.2" y="124">2</text>
<text x="116.5" y="127.6" transform="rotate(-90 116.5 127.6)">2</text>
<text x="179.5" y="131.6">G10</text>
<text x="180.9" y="126.5">D4</text>
<text x="181" y="129">E9</text>
<text x="271.2" y="126.5">T3</text>
<text x="271.2" y="129">T10</text>
<text x="271.2" y="131.6">R8</text>
<text x="114.5" y="136.7">VDD_CBUCK_1P5_4354</text>
<text x="180.1" y="134.1">J12</text>
<text x="181.4" y="136.7">J8</text>
<text x="271.2" y="136.7">R2</text>
<text x="271.2" y="134.1">P2</text>
<text x="296.9" y="136.7">1</text>
<text x="304.2" y="136.7">2</text>
<text x="180" y="139.2">L10</text>
<text x="180.7" y="141.7">M7</text>
<text x="271.2" y="139.2">U9</text>
<text x="271.2" y="141.7">U8</text>
<text x="180.7" y="146.8">M5</text>
<text x="180.9" y="144.3">H3</text>
<text x="181" y="149.4">E4</text>
<text x="271.2" y="146.8">U2</text>
<text x="271.2" y="149.4">U11</text>
<text x="271.2" y="144.3">T2</text>
<text x="180.9" y="154.4">U4</text>
<text x="271.2" y="151.9">U10</text>
<text x="271.2" y="154.4">U5</text>
<text x="116.5" y="160.8" transform="rotate(-90 116.5 160.8)">2</text>
<text x="139.4" y="160.8" transform="rotate(-90 139.4 160.8)">1</text>
<text x="179.6" y="157">R11</text>
<text x="271.2" y="157">G7</text>
<text x="271.2" y="159.5">B10</text>
<text x="179.6" y="167.1">R12</text>
<text x="181" y="162.1">P4</text>
<text x="181" y="164.6">V4</text>
<text x="271.2" y="167.1">D3</text>
<text x="271.2" y="162.1">A12</text>
<text x="271.2" y="164.6">C10</text>
<text x="116.5" y="168.2" transform="rotate(-90 116.5 168.2)">1</text>
<text x="139.4" y="168.2" transform="rotate(-90 139.4 168.2)">2</text>
<text x="180.9" y="172.2">N2</text>
<text x="181" y="169.7">V5</text>
<text x="271.2" y="169.7">G12</text>
<text x="271.2" y="172.2">G8</text>
<text x="179.6" y="179.8">U12</text>
<text x="180.9" y="174.8">U7</text>
<text x="181" y="177.3">V2</text>
<text x="271.2" y="177.3">L11</text>
<text x="271.2" y="174.8">G4</text>
<text x="271.2" y="179.8">L7</text>
<text x="180.9" y="182.4">R6</text>
<text x="180.9" y="184.9">R5</text>
<text x="271.2" y="184.9">D6</text>
<text x="271.2" y="182.4">M4</text>
<text x="117" y="187.5">VDD_LDO_3P3_B_4354</text>
<text x="181.1" y="187.5">T6</text>
<text x="271.2" y="190">B6</text>
<text x="179.6" y="192.5">H11</text>
<text x="282.1" y="210.4">VDD_LNLDO_1P2_4354</text>
<text x="73.8" y="220.5">BT_LDO_2P5_4354</text>
<text x="101.8" y="220.5">VDD_LNLDO_1P2_4354</text>
<text x="164.8" y="225.6">1</text>
<text x="172.1" y="225.6">2</text>
<text x="191.4" y="225.6">L1</text>
<text x="243.3" y="225.6">H1</text>
<text x="307" y="225.6">1</text>
<text x="319.5" y="225.6">2</text>
<text x="190.8" y="230.6">M1</text>
<text x="243.3" y="230.6">G1</text>
<text x="243.3" y="233.2">F3</text>
<text x="299.4" y="231.9" transform="rotate(-90 299.4 231.9)">2</text>
<text x="327.3" y="231.9" transform="rotate(-90 327.3 231.9)">2</text>
<text x="340" y="231.9" transform="rotate(-90 340 231.9)">1</text>
<text x="88.6" y="237" transform="rotate(-90 88.6 237)">1</text>
<text x="191.2" y="235.7">K3</text>
<text x="191.2" y="238.3">K1</text>
<text x="243.3" y="235.7">E2</text>
<text x="274" y="235.7">1</text>
<text x="289" y="235.7">2</text>
<text x="88.6" y="244.4" transform="rotate(-90 88.6 244.4)">2</text>
<text x="126.7" y="240.8">1</text>
<text x="141.7" y="240.8">2</text>
<text x="191.2" y="240.8">K2</text>
<text x="191.6" y="243.3">J1</text>
<text x="243.3" y="245.9">G2</text>
<text x="243.3" y="243.3">F2</text>
<text x="266.3" y="244.6" transform="rotate(-90 266.3 244.6)">2</text>
<text x="299.4" y="244.4" transform="rotate(-90 299.4 244.4)">1</text>
<text x="327.3" y="244.4" transform="rotate(-90 327.3 244.4)">1</text>
<text x="191.4" y="251">L2</text>
<text x="243.3" y="248.4">G3</text>
<text x="243.3" y="251">J2</text>
<text x="340" y="246.9" transform="rotate(-90 340 246.9)">2</text>
<text x="144.4" y="254.8" transform="rotate(-90 144.4 254.8)">1</text>
<text x="157.1" y="254.8" transform="rotate(-90 157.1 254.8)">2</text>
<text x="190.8" y="253.5">M3</text>
<text x="191.4" y="256">L3</text>
<text x="266.3" y="252" transform="rotate(-90 266.3 252)">1</text>
<text x="144.4" y="262.2" transform="rotate(-90 144.4 262.2)">2</text>
<text x="157.1" y="262.2" transform="rotate(-90 157.1 262.2)">1</text>
<text x="191.1" y="258.6">H2</text>
<text x="191.3" y="263.7">F4</text>
<text x="243.3" y="258.6">E1</text>
<text x="243.3" y="261.1">F1</text>
<text x="191.2" y="266.2">E5</text>
<text x="191.3" y="268.7">F5</text>
<text x="326.1" y="278.7">Title</text>
<text x="336.2" y="286.3">Document Number</text>
<text x="409.9" y="286.3">Rev</text>
<text x="326.1" y="293.9">Date:</text>
<text x="328.6" y="288.8">A3</text>
<text x="336.2" y="288.8">&lt;Doc&gt;</text>
<text x="376.9" y="293.9">Sheet</text>
<text x="389.8" y="293.9">4</text>
<text x="397.2" y="293.9">of</text>
<text x="404.8" y="293.9">26</text>
<text x="412.7" y="290.4">P2B</text>
</g>
<g font-size="2.3" fill="#000080">
<text x="76.4" y="40.4">C451</text>
<text x="88.8" y="40.9">C454</text>
<text x="76.4" y="43.5">22u</text>
<text x="76.4" y="46.3">0603</text>
<text x="88.8" y="44">4.7U</text>
<text x="88.8" y="46.8">0402</text>
<text x="76.6" y="49.1">10V</text>
<text x="76.9" y="51.6">±20%</text>
<text x="88.8" y="49.6">10V</text>
<text x="89.1" y="52.4">±15%</text>
<text x="185.6" y="71.9">U400-2</text>
<text x="386.3" y="88.4">C474</text>
<text x="404.5" y="88.9">C473</text>
<text x="362.9" y="94.3">C475</text>
<text x="386.3" y="91">2.2uF</text>
<text x="386.3" y="93.5">CAP0402</text>
<text x="404.5" y="92">4.7uF</text>
<text x="404.8" y="95">0402</text>
<text x="124.4" y="98.3">C419</text>
<text x="124.4" y="101.4">0.1uF</text>
<text x="139.6" y="96.1">C429</text>
<text x="139.6" y="98.8">0.22uF</text>
<text x="139.9" y="101.6">0402</text>
<text x="150" y="96.1">C418</text>
<text x="150" y="98.6">0.22uF</text>
<text x="150" y="101.1">+/-20%</text>
<text x="287.2" y="101.1">2.2uH±30%</text>
<text x="292.3" y="96.1">L414</text>
<text x="302.4" y="101.1">2.0x1.6</text>
<text x="302.4" y="96.1">2.2uH</text>
<text x="348.2" y="96.1">C478</text>
<text x="348.2" y="98.6">2.2uF</text>
<text x="348.2" y="101.1">DC 6.3V</text>
<text x="362.9" y="97.3">4.7uF</text>
<text x="362.9" y="100.4">0402</text>
<text x="373.6" y="96.1">C476</text>
<text x="373.6" y="98.6">2.2uF</text>
<text x="373.6" y="101.1">DC 6.3V</text>
<text x="386.3" y="96.1">DC 6.3V</text>
<text x="386.3" y="98.6">+/-20%</text>
<text x="404.8" y="98.3">6.3V</text>
<text x="122.1" y="103.7">DC 10V</text>
<text x="122.9" y="106">+/-10%</text>
<text x="140.1" y="104.4">6.3V</text>
<text x="140.1" y="107.5">+/-10%</text>
<text x="150" y="106.2">CAP0201</text>
<text x="150" y="103.7">DC 6.3V</text>
<text x="289.7" y="106.2">C479</text>
<text x="307.5" y="106.2">0.22uF +/-20%</text>
<text x="333.4" y="103.2">C477</text>
<text x="333.4" y="106.2">4.7uF</text>
<text x="348.2" y="103.7">CAP0402</text>
<text x="348.2" y="106.2">+/-20%</text>
<text x="362.1" y="106.7">+/-20%</text>
<text x="363.1" y="103.4">6.3V</text>
<text x="373.6" y="103.7">CAP0402</text>
<text x="373.6" y="106.2">+/-20%</text>
<text x="405.3" y="102.2">+/-20%</text>
<text x="150" y="111.3">R407</text>
<text x="167.8" y="111.3">0R</text>
<text x="284.7" y="108.8">CAP0201</text>
<text x="302.4" y="108.8">DC 6.3V</text>
<text x="333.4" y="110">0402</text>
<text x="333.4" y="113.1">6.3V</text>
<text x="104.3" y="116.4">C426</text>
<text x="104.3" y="118.9">0.1U</text>
<text x="119.8" y="119.4">C427</text>
<text x="150" y="116.4">±5%</text>
<text x="165.3" y="116.4">0201</text>
<text x="292.3" y="116.4">C480</text>
<text x="292.3" y="118.9">CAP0201</text>
<text x="305" y="118.9">DC 6.3V</text>
<text x="310.1" y="116.4">0.22uF +/-20%</text>
<text x="333.4" y="116.4">+/-20%</text>
<text x="104.3" y="121.5">0201</text>
<text x="104.3" y="124">10V</text>
<text x="119.8" y="122.5">1uF</text>
<text x="289.7" y="124">C472</text>
<text x="307.5" y="124">0.22uF +/-20%</text>
<text x="104.3" y="126.5">±10%</text>
<text x="120.1" y="126">0201</text>
<text x="120.3" y="128.8">6.3V</text>
<text x="120.6" y="131.6">±20%</text>
<text x="289.7" y="126.5">CAP0201</text>
<text x="305" y="126.5">DC 6.3V</text>
<text x="289.7" y="136.7">C489</text>
<text x="307.5" y="136.7">0.22uF +/-20%</text>
<text x="289.7" y="139.2">CAP0201</text>
<text x="307.5" y="139.2">DC 6.3V</text>
<text x="119.6" y="159">C428</text>
<text x="142.9" y="161.6">C443</text>
<text x="119.6" y="162.1">220N</text>
<text x="119.6" y="165.1">0402</text>
<text x="119.6" y="167.7">25V</text>
<text x="142.9" y="164.6">3900pF</text>
<text x="142.9" y="167.7">0402</text>
<text x="119.6" y="170.2">±10%</text>
<text x="142.7" y="173.5">±10%</text>
<text x="142.9" y="170.7">50V</text>
<text x="185.6" y="199.2">BCM4354XKUBG</text>
<text x="195.8" y="221.8">U400-3</text>
<text x="165.3" y="223.1">C410</text>
<text x="302.4" y="223.1">R403</text>
<text x="320.2" y="223.1">0R</text>
<text x="162.7" y="228.1">10pF</text>
<text x="162.7" y="230.7">50V</text>
<text x="170.4" y="228.1">0201</text>
<text x="170.4" y="230.7">5%</text>
<text x="272" y="230.7">L411</text>
<text x="282.1" y="230.7">600ohm</text>
<text x="302.4" y="228.1">±5%</text>
<text x="317.7" y="228.1">0201</text>
<text x="92.6" y="236.3">C401</text>
<text x="92.6" y="239.3">10pF</text>
<text x="124.6" y="235.8">L403</text>
<text x="134.8" y="235.8">600ohm</text>
<text x="272" y="238.3">0201</text>
<text x="284.7" y="238.3">±25%</text>
<text x="302.4" y="235.8">C420</text>
<text x="302.4" y="238.3">NM</text>
<text x="330.4" y="235.8">C421</text>
<text x="330.4" y="238.3">NM</text>
<text x="344.6" y="235.8">L412</text>
<text x="344.6" y="238.8">NM</text>
<text x="92.6" y="241.9">0201</text>
<text x="92.6" y="244.9">50V</text>
<text x="124.6" y="243.4">0201</text>
<text x="137.3" y="243.4">±25%</text>
<text x="269.4" y="243.4">C411</text>
<text x="269.4" y="245.9">0.1U</text>
<text x="302.4" y="240.8">0201</text>
<text x="330.4" y="240.8">0201</text>
<text x="344.9" y="242.1">0402</text>
<text x="92.9" y="248.2">5%</text>
<text x="269.4" y="248.5">0201</text>
<text x="269.4" y="251">10V</text>
<text x="148.5" y="254">C402</text>
<text x="148.5" y="257.1">10pF</text>
<text x="160.2" y="253.5">C403</text>
<text x="160.2" y="256.1">0.1U</text>
<text x="269.4" y="253.5">±10%</text>
<text x="148.5" y="259.6">0201</text>
<text x="148.5" y="262.7">50V</text>
<text x="160.2" y="258.6">0201</text>
<text x="160.2" y="261.2">10V</text>
<text x="160.2" y="263.7">±10%</text>
<text x="148.8" y="266">5%</text>
<text x="195.8" y="280.5">BCM4354XKUBG</text>
</g>
<g font-size="2.3" fill="#004080">
<text x="186.9" y="77.3">SR_VDDBATA5V</text>
<text x="186.9" y="79.8">SR_VDDBATP5V</text>
<text x="186.9" y="82.3">LDO_VDDBAT5V</text>
<text x="256.4" y="82.3">VOUT_3P3</text>
<text x="186.9" y="87.4">WRF_XTAL_VDD1P5</text>
<text x="186.9" y="90">AVDD_BBPLL</text>
<text x="248.8" y="87.4">VOUT_BTLDO2P5</text>
<text x="249" y="84.9">VOUT_LDO3P3_B</text>
<text x="254.2" y="90">VOUT_CLDO</text>
<text x="186.9" y="95">HSIC_AVDD12PLL</text>
<text x="252.9" y="92.5">VOUT_LNLDO</text>
<text x="186.9" y="97.6">HSIC_DVDD12</text>
<text x="259.4" y="100.1">SR_VLX</text>
<text x="186.9" y="102.7">BT_VDDO</text>
<text x="186.9" y="105.2">VDDIO</text>
<text x="186.9" y="107.7">VDDIO_SD</text>
<text x="228.9" y="107.7">WRF_PA2G_VBAT_VDD3P3_CORE0</text>
<text x="253.3" y="102.7">LDO_VDD1P5</text>
<text x="186.9" y="112.8">WRF_SYNTH_VBAT_VDD3P3</text>
<text x="227.2" y="112.8">WRF_PADRV_VBAT_VDD3P3_CORE0</text>
<text x="228.9" y="110.3">WRF_PA5G_VBAT_VDD3P3_CORE0</text>
<text x="186.9" y="115.4">WRF_XTAL_VDD1P2</text>
<text x="228.9" y="117.9">WRF_PA2G_VBAT_VDD3P3_CORE1</text>
<text x="186.9" y="120.4">WRF_MMD_VDD1P2</text>
<text x="186.9" y="123">WRF_PFD_VDD1P2</text>
<text x="186.9" y="125.5">VDDC_B7</text>
<text x="227.2" y="123">WRF_PADRV_VBAT_VDD3P3_CORE1</text>
<text x="228.9" y="120.4">WRF_PA5G_VBAT_VDD3P3_CORE1</text>
<text x="186.9" y="128.1">VDDC_D4</text>
<text x="186.9" y="130.6">VDDC_E9</text>
<text x="226.9" y="128.1">WRF_PADRV_VBAT_GND3P3_CORE0</text>
<text x="226.9" y="130.6">WRF_PADRV_VBAT_GND3P3_CORE1</text>
<text x="186.9" y="133.1">VDDC_G10</text>
<text x="186.9" y="135.7">VDDC_J12</text>
<text x="224.6" y="135.7">WRF_PA2G_VBAT_GND3P3_CORE0_P2</text>
<text x="237.6" y="133.1">WRF_AFE_GND1P2_CORE1</text>
<text x="186.9" y="138.2">VDDC_J8</text>
<text x="186.9" y="140.8">VDDC_L10</text>
<text x="186.9" y="143.3">VDDC_M7</text>
<text x="224.5" y="138.2">WRF_PA2G_VBAT_GND3P3_CORE0_R2</text>
<text x="224.5" y="140.8">WRF_PA2G_VBAT_GND3P3_CORE1_U9</text>
<text x="224.5" y="143.3">WRF_PA2G_VBAT_GND3P3_CORE1_U8</text>
<text x="186.9" y="145.8">VDDC_H3</text>
<text x="186.9" y="148.4">VDDC_M5</text>
<text x="224.5" y="148.4">WRF_PA5G_VBAT_GND3P3_CORE0_U2</text>
<text x="224.7" y="145.8">WRF_PA5G_VBAT_GND3P3_CORE0_T2</text>
<text x="186.9" y="150.9">VDDC_E4</text>
<text x="186.9" y="156">WRF_BUCK_VDD1P5_CORE0</text>
<text x="223.2" y="150.9">WRF_PA5G_VBAT_GND3P3_CORE1_U11</text>
<text x="223.2" y="153.5">WRF_PA5G_VBAT_GND3P3_CORE1_U10</text>
<text x="246.6" y="156">WRF_PFD_GND1P2</text>
<text x="186.9" y="158.5">WRF_BUCK_VDD1P5_CORE1</text>
<text x="253.7" y="158.5">AVSS_BBPLL</text>
<text x="255.7" y="161.1">PMU_AVSS</text>
<text x="186.9" y="163.6">WRF_AFE_GND1P2_CORE0</text>
<text x="186.9" y="166.2">WRF_BUCK_GND1P5_CORE0</text>
<text x="256.5" y="166.2">VSSC_C10</text>
<text x="257.6" y="163.6">SR_PVSS</text>
<text x="186.9" y="168.7">WRF_BUCK_GND1P5_CORE1</text>
<text x="186.9" y="171.2">WRF_CP_GND1P2</text>
<text x="186.9" y="173.8">WRF_LNA_2G_GND1P2_CORE0</text>
<text x="256.3" y="171.2">VSSC_G12</text>
<text x="257.6" y="173.8">VSSC_G8</text>
<text x="257.7" y="168.7">VSSC_D3</text>
<text x="186.9" y="176.3">WRF_LNA_2G_GND1P2_CORE1</text>
<text x="186.9" y="178.9">WRF_LNA_5G_GND1P2_CORE0</text>
<text x="256.8" y="178.9">VSSC_L11</text>
<text x="257.6" y="176.3">VSSC_G4</text>
<text x="186.9" y="181.4">WRF_LNA_5G_GND1P2_CORE1</text>
<text x="186.9" y="183.9">WRF_LOGEN_GND1P2</text>
<text x="257.5" y="183.9">VSSC_M4</text>
<text x="258.1" y="181.4">VSSC_L7</text>
<text x="186.9" y="186.5">WRF_LOGENG_GND1P2</text>
<text x="186.9" y="189">WRF_MMD_GND1P2</text>
<text x="250.8" y="191.6">HSIC_AGNDPLL</text>
<text x="257.7" y="186.5">VSSC_D6</text>
<text x="186.9" y="194.1">VDDIO_RF</text>
<text x="197" y="227.1">BT_RF</text>
<text x="230.3" y="227.1">FM_RFIN</text>
<text x="197" y="232.2">BT_PAVDD2P5</text>
<text x="217.4" y="232.2">FM_LNAVCOVDD1P2</text>
<text x="197" y="237.3">BT_IFVDD1P2</text>
<text x="197" y="239.8">BT_LNAVDD1P2</text>
<text x="219.5" y="237.3">FM_AUDIOVDD1P2</text>
<text x="222.7" y="234.7">FM_PLLVDD1P2</text>
<text x="197" y="242.4">BT_PLLVDD1P2</text>
<text x="197" y="244.9">BT_VCOVDD1P2</text>
<text x="223.8" y="244.9">FM_AUDIOVSS</text>
<text x="226.1" y="247.4">FM_VCOVSS</text>
<text x="227" y="250">FM_PLLVSS</text>
<text x="197" y="252.5">BT_PAVSS</text>
<text x="197" y="255.1">BT_IFVSS</text>
<text x="197" y="257.6">BT_PLLVSS</text>
<text x="226.5" y="252.5">BT_VCOVSS</text>
<text x="197" y="260.1">FM_LNAVSS</text>
<text x="228" y="260.1">FM_AOUT1</text>
<text x="228" y="262.7">FM_AOUT2</text>
<text x="197" y="265.2">CLK_REQ</text>
<text x="197" y="267.8">BT_USB_DN</text>
<text x="197" y="270.3">BT_USB_DP</text>
</g>
<g font-size="2.3" fill="#f00">
<text x="115.5" y="226.6">&lt;3B2&gt;</text>
<text x="124.6" y="226.6">BT_TX</text>
<text x="354.3" y="226.6">FM_RX_ANT</text>
<text x="370.3" y="226.6">&lt;2D22&gt;</text>
</g>
<text font-size="2.2" x="326.1" y="286.2">Size</text>
<g font-size="2.1" fill="#f00">
<text x="138.6" y="225.6" transform="rotate(180 138.6 225.6)">o</text>
<text x="351.2" y="225.6" transform="rotate(180 351.2 225.6)">o</text>
</g>
<g font-size="1.8">
<text x="44.2" y="1.9">5</text>
<text x="127.1" y="1.9">4</text>
<text x="210.1" y="1.9">3</text>
<text x="293" y="1.9">2</text>
<text x="376" y="1.9">1</text>
<text x=".8" y="40.7">D</text>
<text x="418.1" y="40.7">D</text>
<text x=".8" y="113.6">C</text>
<text x="418.1" y="113.6">C</text>
<text x=".8" y="186.6">B</text>
<text x="418.1" y="186.6">B</text>
<text x=".8" y="259.5">A</text>
<text x="418.1" y="259.5">A</text>
<text x="44.2" y="296.3">5</text>
<text x="127.1" y="296.3">4</text>
<text x="210.1" y="296.3">3</text>
<text x="293" y="296.3">2</text>
<text x="376" y="296.3">1</text>
</g>
</svg>
